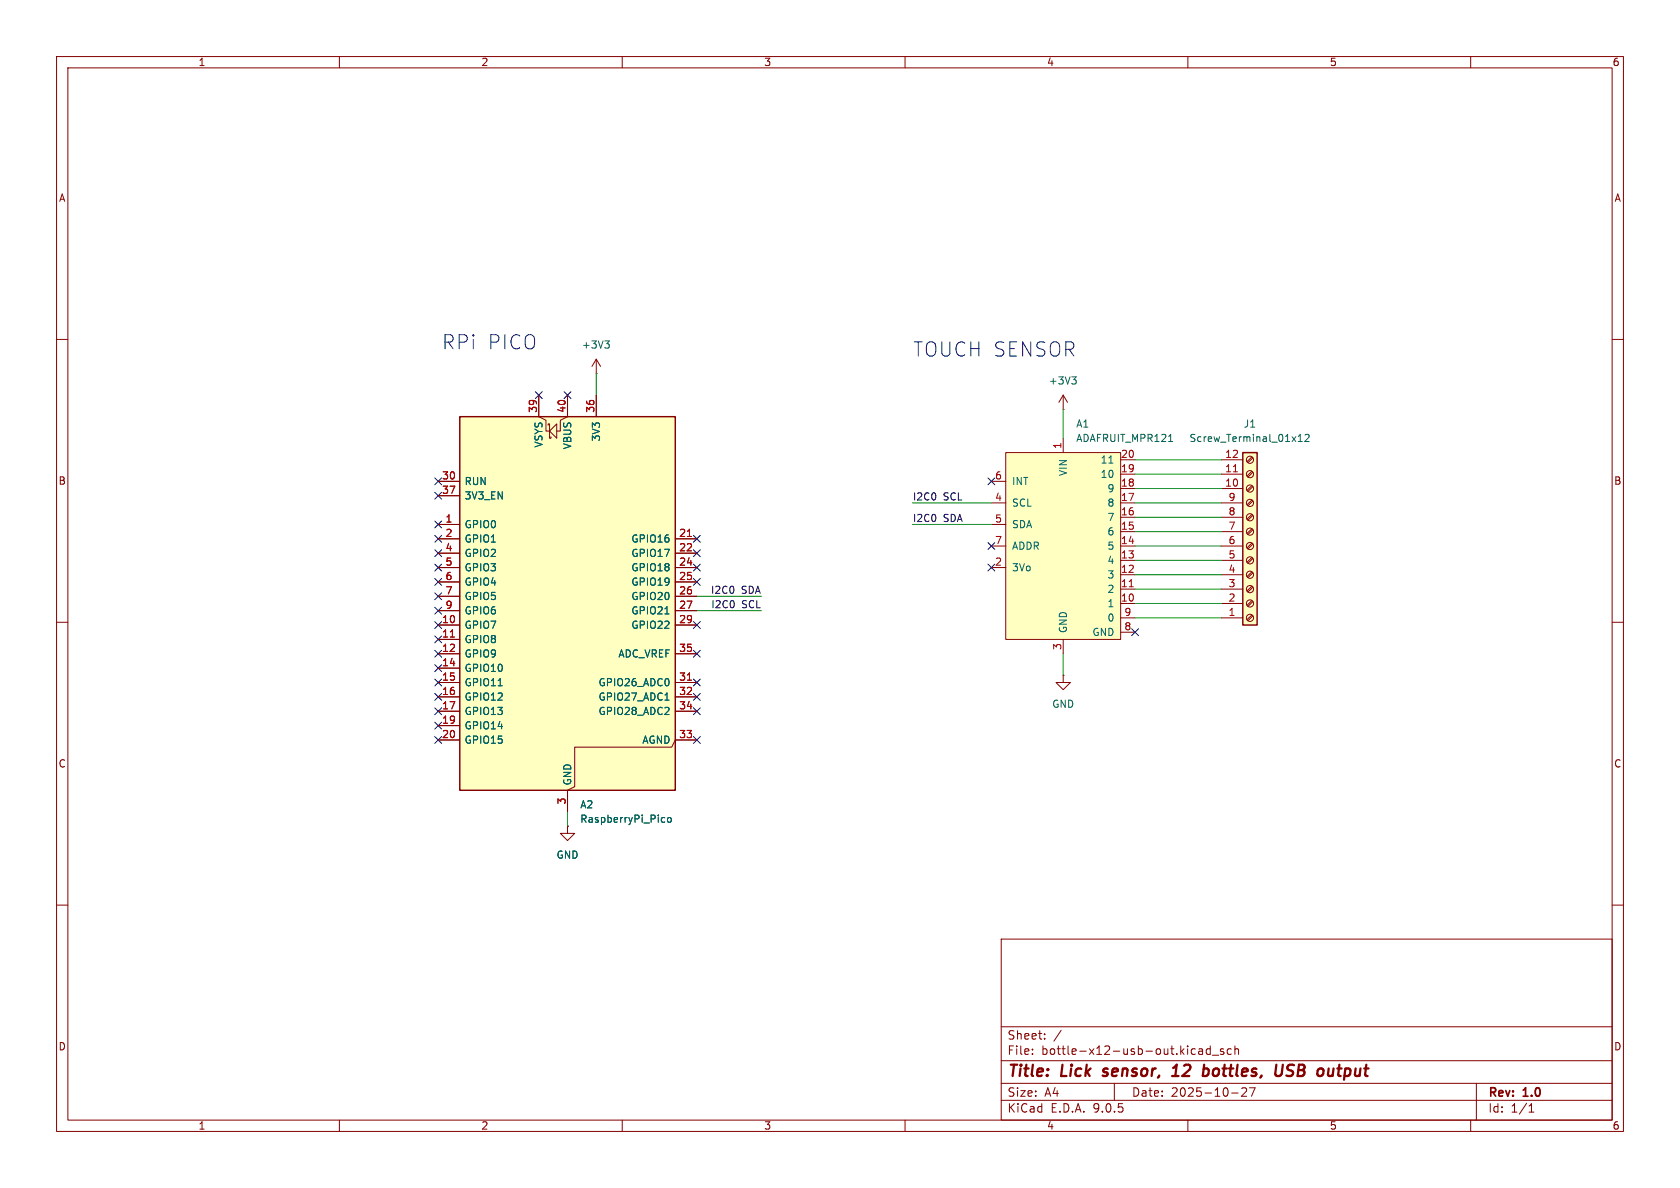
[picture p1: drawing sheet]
<svg xmlns="http://www.w3.org/2000/svg" width="297mm" height="210mm" viewBox="0 0 297 210" stroke-linecap="round" stroke-linejoin="round" font-family="sans-serif">
<g fill="none" stroke="#840000" stroke-width=".18">
<path d="M10 10h277v190h-277zM12 12h273v186h-273zM60 10v2M110 10v2M160 10v2M210 10v2M260 10v2M10 60h2M105.4 66h.1M105.4 63.5l-.8 1.3M105.4 63.5l.8 1.3M105.4 63.5v2.5"/>
<path d="M285 60h2M10 110h2M285 110h2M100.3 146.1v1.2h1.3l-1.3 1.3-1.2-1.3h1.2M100.3 146.1h.1M10 160h2M177 166h108v32h-108zM285 160h2M60 198v2M110 198v2M160 198v2M177 194.5h108"/>
<path d="M177 191.5h108M177 187.5h108M177 181.5h108M182.5 186.3v.1M182.5 185.5v.1M184.7 183.6v.1M184.7 182.8v.1M187.6 182.1l-1.3 2M197 191.5v3M210 198v2M212 185.5h.5l.1 .9M212.6 185.8h-.5a.29 .29 0 0 0-.2 .3 .29 .29 0 0 0 .2 .3l.5-.1"/>
<path d="M214 185.5l-.5-.1-.3 .3v.4l.2 .2h.6M214 184.9v1.5M214.3 186.5h1.2M216.3 185.5l-.3-.1-.3 .2 .1 .2 .5 .2v.3h-.6M217.7 185.5l-.5-.1-.2 .3v.4l.1 .2h.6M217.7 193.2h1.2M218.3 185.5l.2-.1 .4 .1 .1 .9M218.3 184.9v1.5M219.7 192.3l-.2 .1M220.1 192.3l.3 .3-.1 .3-.8 .9h.9M221.9 192.3l-.7 1.5M260 198v2"/>
<path d="M261 191.5v6.5M270.3 196.6h.9M270.3 195.5l.4-.4v1.5"/>
</g>
<path d="M194.9 190.1l.2 .1M195.2 189l-.2 .3 .1 .1M207.2 190.2h1.1M207.4 188.8l.6-.6-.2 2M213 188.9h.4l.2 .2v.7a.66 .66 0 0 1-.8 .4M226.8 188.2l-.2 1.6a.66 .66 0 0 1-.8 .4M227.4 190.1l.8 .1M228 188.2l-.2 .1a.46 .46 0 0 0-.2 .5 .46 .46 0 0 0 .3 .4l.4 .1M235.8 188.9l-.2 1.3" fill="none" stroke="#840000" stroke-width=".4"/>
<path d="M106.9 60.3h.8l-.4 .5M107.5 60.8l.2 .2v.3l-.2 .2" fill="none" stroke="#006464" stroke-width=".18"/>
<path d="M177.8 80h20.3v33h-20.3z" fill="#ffffc2"/>
<g fill="none" stroke="#840000" stroke-width=".18">
<path d="M188 77.5v2.5M175.3 85.1h2.5M175.3 88.9h2.5M175.3 92.7h2.5M175.3 96.5h2.5M177.8 80h20.3v33h-20.3zM198.1 88.9h2.6M198.1 96.5h2.6M198.1 81.3h2.6M198.1 83.8h2.6M198.1 86.4h2.6M198.1 91.4h2.6"/>
<path d="M198.1 94h2.6M198.1 99.1h2.6M175.3 100.3h2.5M188 119.4v1.3h1.2l-1.2 1.2-1.3-1.2h1.3M188 119.4h.1M188 113v2.6M198.1 101.6h2.6M198.1 104.1h2.6M198.1 106.7h2.6M198.1 109.2h2.6M198.1 111.8h2.6"/>
</g>
<path d="M206.6 78h.7M196 81.9h.8" fill="none" stroke="#006464" stroke-width=".18"/>
<path d="M199.6 103.7h.8" fill="none" stroke="#a90000" stroke-width=".18"/>
<path d="M81.3 73.7h38.1v66h-38.1z" fill="#ffffc2"/>
<path d="M81.3 73.7h38.1v66h-38.1z" fill="none" stroke="#840000" stroke-width=".25"/>
<g fill="none" stroke="#840000" stroke-width=".18">
<path d="M95.2 69.9v3.8l1.3 .6v1.9h.7M96.9 75.2v-.3h.3v2.6h.2v-.3M97.2 76.2l1.2-1.3v2.6zM100.3 69.9v3.8l-1.2 .6v1.9h-.7M105.4 69.9v3.8M77.5 85.1h3.8M77.5 87.6h3.8M77.5 92.7h3.8M77.5 95.3h3.8M77.5 97.8h3.8M119.4 95.3h3.8M119.4 97.8h3.8"/>
<path d="M77.5 100.3h3.8M77.5 102.9h3.8M77.5 105.4h3.8M77.5 108h3.8M77.5 110.5h3.8M77.5 113h3.8M77.5 115.6h3.8M77.5 118.1h3.8M119.4 100.3h3.8M119.4 102.9h3.8M119.4 105.4h3.8M119.4 108h3.8"/>
<path d="M119.4 110.5h3.8M119.4 115.6h3.8M77.5 120.7h3.8M77.5 123.2h3.8M77.5 125.7h3.8M77.5 128.3h3.8M77.5 130.8h3.8M119.4 120.7h3.8M119.4 123.2h3.8M119.4 125.7h3.8M123.2 130.8h-3.8l-.7 1.3h-17.1v7l-1.3 .6v3.8"/>
</g>
<path d="M121.5 94.8h.8M79.6 112.6h.7M121.5 120.2h.8" fill="none" stroke="#a90000" stroke-width=".18"/>
<path d="M117.6 108.5h.7M88.1 121.2h.7M117.6 123.8h.7M117.2 144.5l.3 .1M117.5 145.3l-.3 .1M118.1 144.6l.3-.1 .3 .3v.3l-.3 .3-.3-.1-.1-.2z" fill="none" stroke="#006464" stroke-width=".18"/>
<path d="M219.7 80h2.5v30.5h-2.5z" fill="#ffffc2"/>
<path d="M219.7 80h2.5v30.5h-2.5z" fill="none" stroke="#840000" stroke-width=".25"/>
<g fill="none" stroke="#840000" stroke-width=".18">
<path d="M95.2 69.9v3.8M100.3 69.9v3.8M105.4 69.9v3.8M188 72.4h.1M188 69.9l-.8 1.2M188 69.9l.7 1.2M188 69.9v2.5M77.5 85.1h3.8M77.5 87.6h3.8M77.5 92.7h3.8M77.5 95.3h3.8M77.5 97.8h3.8"/>
<path d="M119.4 95.3h3.8M119.4 97.8h3.8M215.9 99.1h3.8M215.9 96.5h3.8M215.9 94h3.8M215.9 91.4h3.8M215.9 88.9h3.8M215.9 86.4h3.8M215.9 83.8h3.8M215.9 81.3h3.8M221.3 98.6l-.9 .8M221.3 96l-.9 .9"/>
<path d="M221.3 93.5l-.9 .8M221.3 90.9l-.9 .9M221.3 88.4l-.9 .8M221.3 85.9l-.9 .8M221.3 83.3l-.9 .9M221.3 80.8l-.9 .8M221.5 98.7l-.9 .9M221.5 96.2l-.9 .8M221.5 93.6l-.9 .9M221.5 91.1l-.9 .8M221.5 88.6l-.9 .8M221.5 86l-.9 .9"/>
<path d="M221.5 83.5l-.9 .8M221.5 80.9l-.9 .9M77.5 100.3h3.8M77.5 102.9h3.8M77.5 105.4h3.8M77.5 108h3.8M77.5 110.5h3.8M77.5 113h3.8M77.5 115.6h3.8M77.5 118.1h3.8M119.4 100.3h3.8M119.4 102.9h3.8"/>
<path d="M119.4 105.4h3.8M119.4 108h3.8M119.4 110.5h3.8M119.4 115.6h3.8M215.9 109.2h3.8M215.9 106.7h3.8M215.9 104.1h3.8M215.9 101.6h3.8M221.3 108.7l-.9 .9M221.3 106.2l-.9 .8M221.3 103.6l-.9 .9M221.3 101.1l-.9 .8"/>
<path d="M221.5 108.9l-.9 .8M221.5 106.3l-.9 .9M221.5 103.8l-.9 .8M221.5 101.3l-.9 .8M77.5 120.7h3.8M77.5 123.2h3.8M77.5 125.7h3.8M77.5 128.3h3.8M77.5 130.8h3.8M100.3 139.7v3.8M119.4 120.7h3.8M119.4 123.2h3.8"/>
<path d="M119.4 125.7h3.8M119.4 130.8h3.8M100.3 146.1h.1"/>
<circle cx="221" cy="99.1" r=".63"/>
<circle cx="221" cy="94" r=".63"/>
<circle cx="221" cy="91.4" r=".63"/>
<circle cx="221" cy="81.3" r=".63"/>
<circle cx="221" cy="86.4" r=".63"/>
<circle cx="221" cy="83.8" r=".63"/>
<circle cx="221" cy="96.5" r=".63"/>
<circle cx="221" cy="88.9" r=".63"/>
<circle cx="221" cy="106.7" r=".63"/>
<circle cx="221" cy="109.2" r=".63"/>
<circle cx="221" cy="101.6" r=".63"/>
<circle cx="221" cy="104.1" r=".63"/>
</g>
<path d="M121.5 94.8h.8M218 83.4h.8M79.6 112.6h.7M121.5 120.2h.8" fill="none" stroke="#a90000" stroke-width=".18"/>
<path d="M189.5 66.6h.8l-.5 .5M190 67.1l.3 .2v.3l-.3 .3M229.5 78h.7M229.5 77.1l.4-.3v1.2M230.7 76.9l.5-.1 .2 .3-.7 .9h.7M117.6 108.5h.7M88.1 121.2h.7M117.6 123.8h.7M117.2 144.5l.3 .1M117.5 145.3l-.3 .1M118.1 144.6l.3-.1 .3 .3v.3l-.3 .3-.3-.1-.1-.2z" fill="none" stroke="#006464" stroke-width=".18"/>
<g fill="none" stroke="#009600" stroke-width=".18">
<path d="M105.4 66v3.9M188 72.4v5.1M161.3 88.9h14M161.3 92.7h14M200.7 86.4h15.2M200.7 88.9h15.2M200.7 83.8h15.2M200.7 91.4h15.2M200.7 96.5h15.2M200.7 94h15.2M200.7 99.1h15.2M200.7 81.3h15.2"/>
<path d="M123.2 108h11.4M123.2 105.4h11.4M188 115.6v3.8M200.7 106.7h15.2M200.7 109.2h15.2M200.7 101.6h15.2M200.7 104.1h15.2M100.3 143.5v2.6"/>
</g>
<g fill="none" stroke="#000084" stroke-width=".18">
<path d="M94.6 69.2l1.3 1.3M95.9 69.2l-1.3 1.3M99.7 69.2l1.2 1.3M100.9 69.2l-1.2 1.3M76.9 84.5l1.2 1.2M76.9 87l1.2 1.2M76.9 99.7l1.2 1.2M76.9 97.2l1.2 1.2M76.9 92.1l1.2 1.2M76.9 94.6l1.2 1.3M78.1 84.5l-1.2 1.2M78.1 87l-1.2 1.2"/>
<path d="M78.1 99.7l-1.2 1.2M78.1 97.2l-1.2 1.2M78.1 92.1l-1.2 1.2M78.1 94.6l-1.2 1.3M122.6 94.6l1.2 1.3M122.6 97.2l1.2 1.2M122.6 99.7l1.2 1.2M123.8 94.6l-1.2 1.3M123.8 97.2l-1.2 1.2M123.8 99.7l-1.2 1.2M174.7 84.5l1.2 1.2M174.7 95.9l1.2 1.2"/>
<path d="M174.7 99.7l1.2 1.2M175.9 84.5l-1.2 1.2M175.9 95.9l-1.2 1.2M175.9 99.7l-1.2 1.2M76.9 112.4l1.2 1.2M76.9 115l1.2 1.2M76.9 109.9l1.2 1.2M76.9 117.5l1.2 1.2M76.9 104.8l1.2 1.2M76.9 107.3l1.2 1.3M76.9 102.3l1.2 1.2M78.1 112.4l-1.2 1.2"/>
<path d="M78.1 115l-1.2 1.2M78.1 109.9l-1.2 1.2M78.1 117.5l-1.2 1.2M78.1 104.8l-1.2 1.2M78.1 107.3l-1.2 1.3M78.1 102.3l-1.2 1.2M122.6 102.3l1.2 1.2M122.6 109.9l1.2 1.2M122.6 115l1.2 1.2M123.8 102.3l-1.2 1.2M123.8 109.9l-1.2 1.2M123.8 115l-1.2 1.2"/>
<path d="M200.1 111.2l1.2 1.2M201.3 111.2l-1.2 1.2M76.9 127.7l1.2 1.2M76.9 120l1.2 1.3M76.9 122.6l1.2 1.2M76.9 125.1l1.2 1.2M76.9 130.2l1.2 1.2M78.1 127.7l-1.2 1.2M78.1 120l-1.2 1.3M78.1 122.6l-1.2 1.2M78.1 125.1l-1.2 1.2M78.1 130.2l-1.2 1.2"/>
<path d="M122.6 130.2l1.2 1.2M122.6 122.6l1.2 1.2M122.6 125.1l1.2 1.2M122.6 120l1.2 1.3M123.8 130.2l-1.2 1.2M123.8 122.6l-1.2 1.2M123.8 125.1l-1.2 1.2M123.8 120l-1.2 1.3"/>
</g>
<g font-size="3.5" fill="#0000c2">
<text x="78" y="62">RPi</text>
<text x="86" y="62">PICO</text>
<text x="161.3" y="63.3">TOUCH SENSOR</text>
</g>
<g font-size="2.8" fill="#840000">
<text x="178" y="190.9">Title:</text>
<text x="187.7" y="190.9">Lick</text>
<text x="195.9" y="190.9">sensor,</text>
<text x="209" y="190.9">12</text>
<text x="215.1" y="190.9">bottles,</text>
<text x="228.7" y="190.9">USB</text>
<text x="237" y="190.9">output</text>
</g>
<g font-size="2.1" fill="#840000">
<text x="178" y="184">Sheet:</text>
<text x="178" y="186.7">File:</text>
<text x="184.1" y="186.7">bottle-x12-usb-out.kicad_sch</text>
<text x="178" y="196.9">KiCad</text>
<text x="178" y="194.1">Size:</text>
<text x="184.7" y="194.1">A4</text>
<text x="185.7" y="196.9">E.D.A.</text>
<text x="193.3" y="196.9">9.0.5</text>
<text x="200" y="194.1">Date:</text>
<text x="207" y="194.1">2025-10-27</text>
<text x="263" y="194.3">Rev:</text>
<text x="263" y="196.9">Id:</text>
<text x="267.1" y="196.9">1/1</text>
<text x="269.4" y="194.3">1.0</text>
</g>
<g font-size="1.8" fill="#840000">
<text x="35" y="11.9">1</text>
<text x="85" y="11.9">2</text>
<text x="135" y="11.9">3</text>
<text x="185" y="11.9">4</text>
<text x="235" y="11.9">5</text>
<text x="285" y="11.9">6</text>
<text x="10.3" y="35.9">A</text>
<text x="285.3" y="35.9">A</text>
<text x="10.3" y="85.9">B</text>
<text x="285.3" y="85.9">B</text>
<text x="10.3" y="135.9">C</text>
<text x="285.3" y="135.9">C</text>
<text x="10.3" y="185.9">D</text>
<text x="285.3" y="185.9">D</text>
<text x="35" y="199.9">1</text>
<text x="85" y="199.9">2</text>
<text x="135" y="199.9">3</text>
<text x="185" y="199.9">4</text>
<text x="235" y="199.9">5</text>
<text x="285" y="199.9">6</text>
</g>
<g font-size="1.8" fill="#006464">
<text x="102.8" y="61.8">+3V3</text>
<text x="185.3" y="68.2">+3V3</text>
<text x="190.2" y="75.8">A1</text>
<text x="219.8" y="75.8">J1</text>
<text x="96.1" y="79.2" transform="rotate(-90 96.1 79.2)">VSYS</text>
<text x="101.2" y="79.5" transform="rotate(-90 101.2 79.5)">VBUS</text>
<text x="106.3" y="78.1" transform="rotate(-90 106.3 78.1)">3V3</text>
<text x="190.2" y="78.3">ADAFRUIT_MPR121</text>
<text x="194.5" y="82.1">11</text>
<text x="210.2" y="78.3">Screw_Terminal_01x12</text>
<text x="82" y="86">RUN</text>
<text x="82" y="88.5">3V3_EN</text>
<text x="178.8" y="86">INT</text>
<text x="178.8" y="89.8">SCL</text>
<text x="188.8" y="84.3" transform="rotate(-90 188.8 84.3)">VIN</text>
<text x="194.5" y="84.7">10</text>
<text x="195.7" y="87.2">9</text>
<text x="195.7" y="89.8">8</text>
<text x="82" y="93.6">GPIO0</text>
<text x="178.8" y="93.6">SDA</text>
<text x="195.7" y="92.3">7</text>
<text x="195.7" y="94.8">6</text>
<text x="82" y="96.1">GPIO1</text>
<text x="82" y="98.7">GPIO2</text>
<text x="82" y="101.2">GPIO3</text>
<text x="111.5" y="96.1">GPIO16</text>
<text x="111.5" y="98.7">GPIO17</text>
<text x="111.5" y="101.2">GPIO18</text>
<text x="178.8" y="97.4">ADDR</text>
<text x="178.8" y="101.2">3Vo</text>
<text x="195.7" y="97.4">5</text>
<text x="195.7" y="99.9">4</text>
<text x="82" y="103.7">GPIO4</text>
<text x="82" y="106.3">GPIO5</text>
<text x="111.5" y="103.7">GPIO19</text>
<text x="111.5" y="106.3">GPIO20</text>
<text x="195.7" y="102.5">3</text>
<text x="195.7" y="105">2</text>
<text x="195.7" y="107.5">1</text>
<text x="82" y="108.8">GPIO6</text>
<text x="82" y="111.4">GPIO7</text>
<text x="82" y="113.9">GPIO8</text>
<text x="111.5" y="108.8">GPIO21</text>
<text x="111.5" y="111.4">GPIO22</text>
<text x="188.8" y="112" transform="rotate(-90 188.8 112)">GND</text>
<text x="193" y="112.6">GND</text>
<text x="195.7" y="110.1">0</text>
<text x="82" y="116.4">GPIO9</text>
<text x="82" y="119">GPIO10</text>
<text x="109.2" y="116.4">ADC_VREF</text>
<text x="82" y="121.5">GPIO11</text>
<text x="82" y="124.1">GPIO12</text>
<text x="105.7" y="121.5">GPIO26_ADC0</text>
<text x="105.7" y="124.1">GPIO27_ADC1</text>
<text x="185.9" y="125.3">GND</text>
<text x="82" y="126.6">GPIO13</text>
<text x="82" y="129.1">GPIO14</text>
<text x="82" y="131.7">GPIO15</text>
<text x="105.7" y="126.6">GPIO28_ADC2</text>
<text x="113.5" y="131.7">AGND</text>
<text x="101.2" y="138.9" transform="rotate(-90 101.2 138.9)">GND</text>
<text x="102.5" y="143.1">A2</text>
<text x="102.5" y="145.6">RaspberryPi_Pico</text>
<text x="98.3" y="152">GND</text>
</g>
<g font-size="1.8" fill="#a90000">
<text x="95" y="73.1" transform="rotate(-90 95 73.1)">39</text>
<text x="100.1" y="73.1" transform="rotate(-90 100.1 73.1)">40</text>
<text x="105.2" y="73.1" transform="rotate(-90 105.2 73.1)">36</text>
<text x="187.7" y="79.4" transform="rotate(-90 187.7 79.4)">1</text>
<text x="198.1" y="81">20</text>
<text x="198.1" y="83.6">19</text>
<text x="216.5" y="83.6">11</text>
<text x="216.5" y="81">12</text>
<text x="78.1" y="84.8">30</text>
<text x="78.1" y="87.4">37</text>
<text x="175.8" y="84.8">6</text>
<text x="175.8" y="88.6">4</text>
<text x="198.1" y="86.1">18</text>
<text x="198.1" y="88.6">17</text>
<text x="216.5" y="86.1">10</text>
<text x="217.1" y="88.6">9</text>
<text x="78.7" y="92.5">1</text>
<text x="78.7" y="95">2</text>
<text x="120" y="95">21</text>
<text x="175.8" y="92.5">5</text>
<text x="198.1" y="91.2">16</text>
<text x="198.1" y="93.7">15</text>
<text x="217.1" y="93.7">7</text>
<text x="217.1" y="91.2">8</text>
<text x="78.7" y="97.5">4</text>
<text x="78.7" y="100.1">5</text>
<text x="120" y="97.5">22</text>
<text x="120" y="100.1">24</text>
<text x="175.8" y="96.3">7</text>
<text x="175.8" y="100.1">2</text>
<text x="198.1" y="96.3">14</text>
<text x="198.1" y="98.8">13</text>
<text x="198.1" y="101.3">12</text>
<text x="217.1" y="101.3">4</text>
<text x="217.1" y="98.8">5</text>
<text x="217.1" y="96.3">6</text>
<text x="78.7" y="102.6">6</text>
<text x="78.7" y="105.2">7</text>
<text x="78.7" y="107.7">9</text>
<text x="120" y="102.6">25</text>
<text x="120" y="105.2">26</text>
<text x="120" y="107.7">27</text>
<text x="198.1" y="103.9">11</text>
<text x="198.1" y="106.4">10</text>
<text x="217.1" y="106.4">2</text>
<text x="217.1" y="103.9">3</text>
<text x="78.1" y="110.2">10</text>
<text x="78.1" y="112.8">11</text>
<text x="120" y="110.2">29</text>
<text x="198.7" y="109">9</text>
<text x="198.7" y="111.5">8</text>
<text x="217.1" y="109">1</text>
<text x="78.1" y="115.3">12</text>
<text x="78.1" y="117.9">14</text>
<text x="120" y="115.3">35</text>
<text x="187.7" y="115" transform="rotate(-90 187.7 115)">3</text>
<text x="78.1" y="120.4">15</text>
<text x="78.1" y="122.9">16</text>
<text x="78.1" y="125.5">17</text>
<text x="120" y="120.4">31</text>
<text x="120" y="122.9">32</text>
<text x="120" y="125.5">34</text>
<text x="78.1" y="128">19</text>
<text x="78.1" y="130.6">20</text>
<text x="120" y="130.6">33</text>
<text x="100.1" y="142.3" transform="rotate(-90 100.1 142.3)">3</text>
</g>
<g font-size="1.8" fill="#0f0f0f">
<text x="161.3" y="88.6">I2C0</text>
<text x="166.8" y="88.6">SCL</text>
<text x="161.3" y="92.4">I2C0</text>
<text x="166.8" y="92.4">SDA</text>
<text x="125.6" y="105.1">I2C0</text>
<text x="125.6" y="107.6">I2C0</text>
<text x="131.1" y="105.1">SDA</text>
<text x="131.1" y="107.6">SCL</text>
</g>
</svg>
